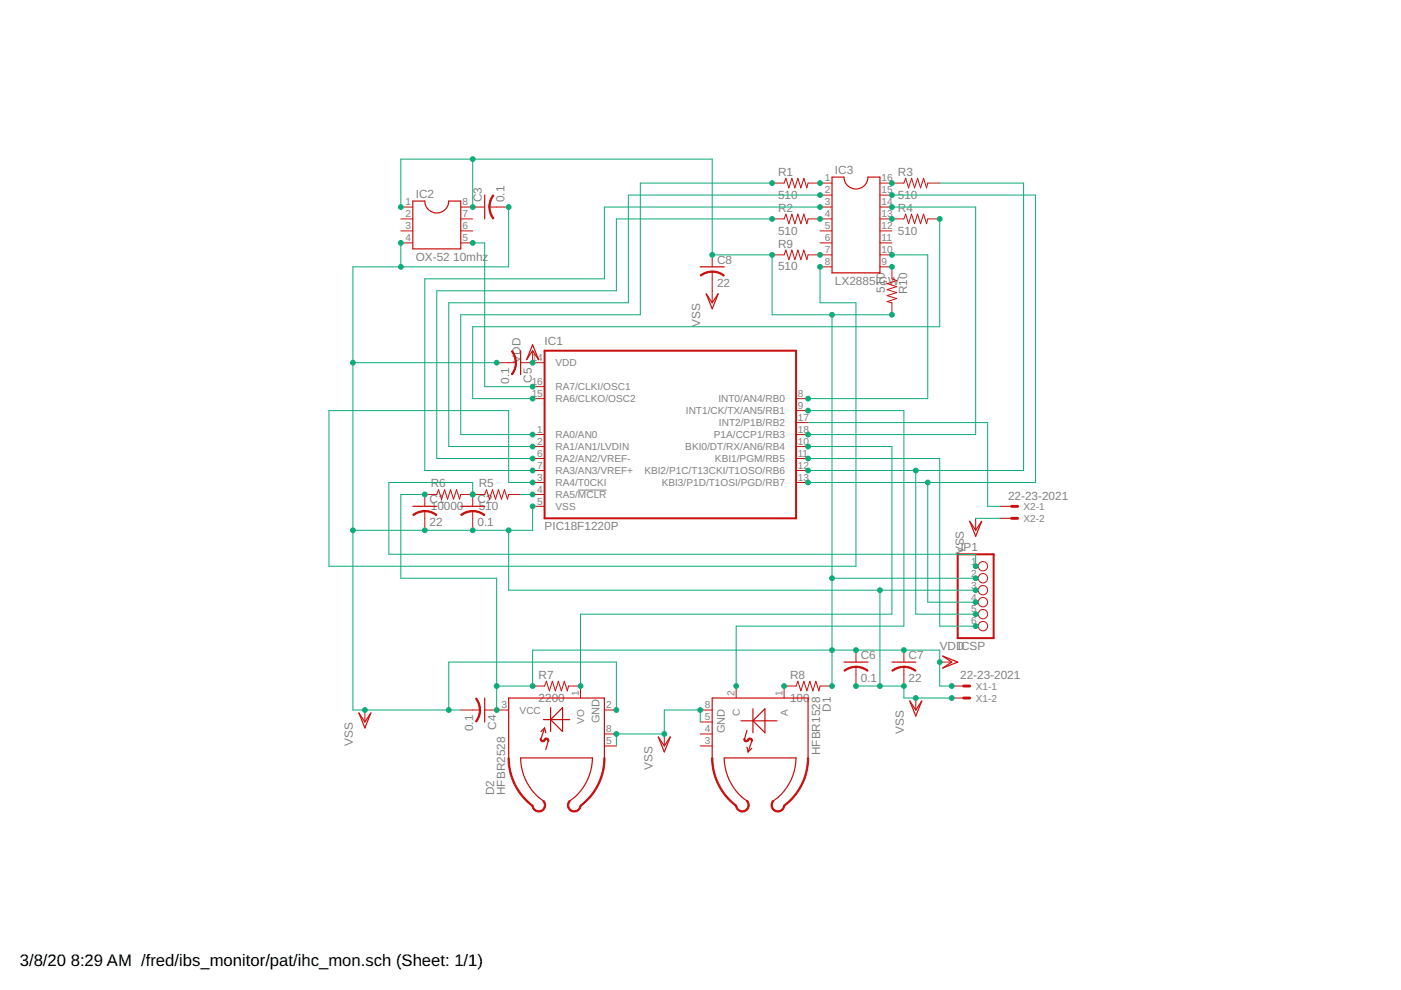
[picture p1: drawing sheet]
<svg xmlns="http://www.w3.org/2000/svg" width="297mm" height="210mm" viewBox="0 0 297 210" stroke-linecap="round" stroke-linejoin="round" font-family="sans-serif">
<path d="M122.6 103.9h6" fill="none" stroke="#808080" stroke-width=".21"/>
<path d="M115.5 74.4h53.3v35.5h-53.3zM203.1 117.5h7.6v17.8h-7.6z" fill="none" stroke="#c90d0c" stroke-width=".42"/>
<g fill="none" stroke="#c90d0c" stroke-width=".21">
<path d="M163.7 38.8h2.5l.4-1 .7 2 .6-2 .6 2 .7-2 .6 2 .6-2 .7 2 .2-1h5.1M186.6 38.8h5l.4-1 .6 2 .7-2 .6 2 .6-2 .7 2 .6-2 .6 2 .3-1h2.5M85 43.9h2.5M85 46.4h2.5M85 49h2.5M85 51.5h2.5M97.7 43.9h5.1M97.7 46.4h2.5M97.7 49h2.5M97.7 51.5h2.5M103.8 43.9h4M151 54v2.6"/>
<path d="M151 57.6v6.6M163.7 46.4h2.5l.4-1 .7 2 .6-2 .6 2 .7-2 .6 2 .6-2 .7 2 .2-1h5.1M163.7 54h2.5l.4-1 .7 2.1 .6-2.1 .6 2.1 .7-2.1 .6 2.1 .6-2.1 .7 2.1 .2-1.1h5.1M173.9 43.9h2.5M173.9 49h2.5M173.9 51.5h2.5M173.9 41.4h2.5M173.9 56.6h2.5M186.6 43.9h2.5M186.6 46.4h5l.4-1 .6 2 .7-2 .6 2 .6-2 .7 2 .6-2 .6 2 .3-1h2.5M186.6 49h2.5M186.6 51.5h2.5"/>
<path d="M186.6 41.4h2.5M186.6 54h2.5M186.6 56.6h2.5v2.5l1 .4-2 .6 2 .7-2 .6 2 .6-2 .7 2 .6-2 .6 1 .3v2.5M105.3 76.9h4.1M110.4 76.9h5.1M112.9 74.4v2.5M112.9 97.2h2.6M112.9 99.8h2.6M112.9 84.5h2.6M112.9 92.1h2.6M112.9 94.7h2.6M112.9 82h2.6"/>
<path d="M168.8 97.2h2.5M168.8 99.8h2.5M168.8 84.5h2.5M168.8 87.1h2.5M168.8 89.6h2.5M168.8 92.1h2.5M168.8 94.7h2.5M90.1 108.4v4M100.2 104.8v2.6M100.2 108.4v4M110.4 104.8h-2.6l-.2 1-.6-2-.7 2-.6-2-.6 2-.7-2-.6 2-.7-2-.3 1h-5.1l-.3 1-.6-2-.6 2-.7-2-.6 2-.6-2-.7 2-.6-2-.4 1h-2.5v2.6M112.9 102.3h2.6"/>
<path d="M112.9 104.8h2.6M112.9 107.4h2.6M168.8 102.3h2.5M206.9 109.9v2.5M211.9 107.4h2.6M211.9 109.9h2.6M181.5 137.8v2.6M191.6 137.8v2.6M206.9 120.1h.5M206.9 122.6h.5M206.9 125.1h.5M206.9 127.7h.5"/>
<path d="M206.9 130.2h.5M206.9 132.8h.5M77.4 150.5v2.6M97.7 150.5h4M102.8 150.5h5M112.9 145.5h2.6l.3-1.1 .7 2.1 .6-2.1 .7 2.1 .6-2.1 .6 2.1 .7-2.1 .6 2.1 .2-1h2.6v2.5M128.1 158.2h2.6M128.1 155.6h2.6M128.1 150.5h2.6M140.8 155.6v2.6M148.5 158.2h2.5M148.5 155.6h2.5"/>
<path d="M148.5 150.5h2.5M148.5 153.1h2.5M156.1 145.5v2.5M176.4 145.5h-2.5l-.3 1-.6-2.1-.7 2.1-.6-2.1-.6 2.1-.7-2.1-.6 2.1-.6-2.1-.4 1.1h-2.6v2.5M181.5 141.4v4.1M191.6 141.4v4.1M194.2 148v2.5M199.2 140.4h2.6M201.8 145.5h2.5M201.8 148h2.5"/>
<circle cx="208.4" cy="120.1" r=".99"/>
<circle cx="208.4" cy="125.1" r=".99"/>
<circle cx="208.4" cy="122.6" r=".99"/>
<circle cx="208.4" cy="127.7" r=".99"/>
<circle cx="208.4" cy="130.2" r=".99"/>
<circle cx="208.4" cy="132.8" r=".99"/>
</g>
<g fill="none" stroke="#c90d0c" stroke-width=".25">
<path d="M176.4 37.5h2.5a2.54 2.54 0 0 0 2.6 2.6 2.54 2.54 0 0 0 2.5-2.6h2.6v20.3h-10.2zM87.5 42.6h2.6a2.54 2.54 0 0 0 2.5 2.5 2.54 2.54 0 0 0 2.5-2.5h2.6v10.2h-10.2zM102.8 41.4v5M148.5 56.6h5M110.4 74.4v5M112.9 73.1l1.3 3.2-1.3-1.9-1.2 1.9zM149.7 62.3l1.3 1.9 1.3-1.9-1.3 3.2zM87.5 107.4h5.1M97.7 107.4h5.1M205.6 110.5l1.3 1.9 1.2-1.9-1.2 3.2zM199.9 139.1l3.2 1.3-3.2 1.2 1.9-1.2zM76.1 151.2l1.3 1.9 1.2-1.9-1.2 3.1z"/>
<path d="M102.8 148v5.1M115.2 152.6h5.6M115.5 154.3l-.8 2.3M115.5 154.3l-.8 .8M115.5 154.3l.2 1.1M116.2 157.1l-.5 1.8M116.7 150v5.1M119.3 150v5.1l-2.6-2.5zM139.6 156.3l1.2 1.9 1.3-1.9-1.3 3.1zM157.1 152.8h7.6M158.4 154.9l-.5 1.7M158.4 158.4l.2 1"/>
<path d="M159.4 157.1l-.8 2.3M159.4 158.7l-.8 .7M159.6 150.3v5.1M162.2 150.3v5.1l-2.6-2.6zM178.9 140.4h5.1M189.1 140.4h5.1M192.9 148.6l1.3 1.9 1.2-1.9-1.2 3.2zM107.8 160.7v-12.7h20.3v12.7M115.2 169.8a11.2 11.2 0 0 1-4.8-9.1h15.2a11.4 11.4 0 0 1-4.8 9.1M151 160.7v-12.7h20.3v12.7M158.4 169.8a11.3 11.3 0 0 1-4.9-9.1h15.3a11.2 11.2 0 0 1-4.8 9.1"/>
</g>
<g fill="#c90d0c" stroke="#c90d0c" stroke-width=".21">
<path d="M157.7 156.6l.3 .1v.2l.2 .1 .3-.2 .2 .1a.54 .54 0 0 1-.6 .4 .54 .54 0 0 1-.4-.7z" fill-rule="evenodd"/>
<path d="M158.6 156.6a.54 .54 0 0 1 .7 0 .54 .54 0 0 1 .2 .6l-.2-.1-.1-.3-.3-.1-.2 .2-.2-.1z" fill-rule="evenodd"/>
<path d="M171.2 160.7h.2a12.8 12.8 0 0 1-5.1 10.2l-.1-.1a12.6 12.6 0 0 0 5-10.1z" fill-rule="evenodd"/>
<path d="M150.9 160.7h.2a12.6 12.6 0 0 0 5.1 10.1l-.2 .1a12.9 12.9 0 0 1-5.1-10.2z" fill-rule="evenodd"/>
<path d="M163.7 169.9l.2-.2 .1 .2a1.2 1.2 0 0 0 .4 1.9 1.2 1.2 0 0 0 1.7-1l.3 .1a1.45 1.45 0 0 1-2 1.2 1.45 1.45 0 0 1-.7-2.2z" fill-rule="evenodd"/>
<path d="M156 170.9l.2-.1a1.19 1.19 0 0 0 1.7 1 1.19 1.19 0 0 0 .4-1.9l.2-.2a1.45 1.45 0 0 1-.5 2.4 1.45 1.45 0 0 1-2-1.2z" fill-rule="evenodd"/>
<path d="M115.5 156.6a.53 .53 0 0 1 .6 0 .53 .53 0 0 1 .2 .6l-.4-.5-.3 .2-.3-.1z" fill-rule="evenodd"/>
<path d="M114.6 156.6l.4 .4 .3-.2 .3 .1a.53 .53 0 0 1-.7 .4 .53 .53 0 0 1-.3-.7z" fill-rule="evenodd"/>
<path d="M128 160.7h.3a12.6 12.6 0 0 1-5.2 10.2l-.1-.1a12.5 12.5 0 0 0 5-10.1z" fill-rule="evenodd"/>
<path d="M107.7 160.7h.3a12.5 12.5 0 0 0 5 10.1l-.2 .1a12.7 12.7 0 0 1-5.1-10.2z" fill-rule="evenodd"/>
<path d="M120.7 169.7l.2 .2a1.2 1.2 0 0 0 .4 1.9 1.2 1.2 0 0 0 1.7-1l.2 .1a1.45 1.45 0 0 1-2 1.1 1.45 1.45 0 0 1-.5-2.3z" fill-rule="evenodd"/>
<path d="M112.8 170.9l.3-.1a1.19 1.19 0 0 0 1.6 1 1.19 1.19 0 0 0 .4-1.9l.2-.2a1.45 1.45 0 0 1-.5 2.4 1.45 1.45 0 0 1-2-1.2z" fill-rule="evenodd"/>
<path d="M90.1 108.2l1.3 .3 1.2 .6-.1 .2-1.4-.7-1-.1z" fill-rule="evenodd"/>
<path d="M87.5 109.1l1.2-.6 1.4-.3v.3l-1.1 .1-1.3 .7z" fill-rule="evenodd"/>
<path d="M100.2 108.2l1.4 .3 1.2 .6-.2 .2-.9-.5-1.5-.3z" fill-rule="evenodd"/>
<path d="M97.7 109.1l1.2-.6 1.3-.3v.3l-1 .1-1.4 .7z" fill-rule="evenodd"/>
<path d="M104.5 41.3l.2 .2-.7 1.4-.1 1h-.3l.2-1.4z" fill-rule="evenodd"/>
<path d="M103.7 43.9h.2l.1 1 .7 1.4-.2 .1-.6-1.2z" fill-rule="evenodd"/>
<path d="M101.6 150.5h.3l-.1 .9-.3 1-.5 .7-.2-.1 .7-1.4z" fill-rule="evenodd"/>
<path d="M100.8 148.1l.2-.1 .5 .7 .3 1 .1 .8h-.3l-.1-1z" fill-rule="evenodd"/>
<path d="M109.3 76.9h.2l-.1 .8-.3 1.1-.5 .7-.2-.2 .5-.9z" fill-rule="evenodd"/>
<path d="M108.4 74.5l.2-.1 .5 .7 .4 1.8h-.3l-.3-1.5z" fill-rule="evenodd"/>
<path d="M181.5 141.2l1.3 .3 1.2 .6-.1 .2-1.4-.7-1-.1z" fill-rule="evenodd"/>
<path d="M178.9 142.1l1.2-.6 1.4-.2v.2l-1 .1-1.4 .7z" fill-rule="evenodd"/>
<path d="M191.6 141.2l1.4 .3 1.2 .6-.2 .2-1.3-.7-1.1-.1z" fill-rule="evenodd"/>
<path d="M189.1 142.1l1.2-.6 1.3-.2v.2l-1 .1-1.3 .7z" fill-rule="evenodd"/>
<path d="M151 57.5l1.4 .2 1.2 .6-.2 .2-1.4-.7-1-.1z" fill-rule="evenodd"/>
<path d="M148.5 58.3l1.2-.6 1.3-.2v.2l-1.5 .3-.9 .5z" fill-rule="evenodd"/>
</g>
<path d="M214.5 107.4h1.3M214.5 109.9h1.3M204.3 145.5h1.3M204.3 148h1.3" fill="none" stroke="#c90d0c" stroke-width=".61"/>
<g fill="#0dab76" stroke="#0dab76" stroke-width=".21">
<circle cx="173.9" cy="38.8" r=".51"/>
<circle cx="173.9" cy="46.4" r=".51"/>
<circle cx="189.1" cy="38.8" r=".51"/>
<circle cx="189.1" cy="46.4" r=".51"/>
<circle cx="112.9" cy="104.8" r=".51"/>
<circle cx="123.1" cy="145.5" r=".51"/>
<circle cx="171.3" cy="94.7" r=".51"/>
<circle cx="166.2" cy="145.5" r=".51"/>
<circle cx="173.9" cy="54" r=".51"/>
<circle cx="171.3" cy="87.1" r=".51"/>
<circle cx="156.1" cy="145.5" r=".51"/>
<circle cx="171.3" cy="97.2" r=".51"/>
<circle cx="206.9" cy="132.8" r=".51"/>
<circle cx="112.9" cy="92.1" r=".51"/>
<circle cx="163.7" cy="38.8" r=".51"/>
<circle cx="112.9" cy="94.7" r=".51"/>
<circle cx="173.9" cy="41.4" r=".51"/>
<circle cx="112.9" cy="97.2" r=".51"/>
<circle cx="163.7" cy="46.4" r=".51"/>
<circle cx="112.9" cy="99.8" r=".51"/>
<circle cx="173.9" cy="43.9" r=".51"/>
<circle cx="194.2" cy="99.8" r=".51"/>
<circle cx="171.3" cy="99.8" r=".51"/>
<circle cx="206.9" cy="130.2" r=".51"/>
<circle cx="196.7" cy="102.3" r=".51"/>
<circle cx="171.3" cy="102.3" r=".51"/>
<circle cx="206.9" cy="127.7" r=".51"/>
<circle cx="189.1" cy="41.4" r=".51"/>
<circle cx="112.9" cy="84.5" r=".51"/>
<circle cx="199.2" cy="46.4" r=".51"/>
<circle cx="171.3" cy="92.1" r=".51"/>
<circle cx="189.1" cy="43.9" r=".51"/>
<circle cx="112.9" cy="102.3" r=".51"/>
<circle cx="173.9" cy="56.6" r=".51"/>
<circle cx="100.2" cy="51.5" r=".51"/>
<circle cx="112.9" cy="82" r=".51"/>
<circle cx="189.1" cy="54" r=".51"/>
<circle cx="171.3" cy="84.5" r=".51"/>
<circle cx="189.1" cy="56.6" r=".51"/>
<circle cx="105.3" cy="145.5" r=".51"/>
<circle cx="112.9" cy="145.5" r=".51"/>
<circle cx="176.4" cy="137.8" r=".51"/>
<circle cx="176.4" cy="122.6" r=".51"/>
<circle cx="163.7" cy="54" r=".51"/>
<circle cx="100.2" cy="43.9" r=".51"/>
<circle cx="100.2" cy="33.7" r=".51"/>
<circle cx="90.1" cy="104.8" r=".51"/>
<circle cx="105.3" cy="150.5" r=".51"/>
<circle cx="176.4" cy="145.5" r=".51"/>
<circle cx="206.9" cy="122.6" r=".51"/>
<circle cx="85" cy="43.9" r=".51"/>
<circle cx="176.4" cy="66.7" r=".51"/>
<circle cx="189.1" cy="66.7" r=".51"/>
<circle cx="181.5" cy="137.8" r=".51"/>
<circle cx="191.6" cy="137.8" r=".51"/>
<circle cx="201.8" cy="145.5" r=".51"/>
<circle cx="199.2" cy="140.4" r=".51"/>
<circle cx="151" cy="54" r=".51"/>
<circle cx="112.9" cy="76.9" r=".51"/>
<circle cx="74.8" cy="76.9" r=".51"/>
<circle cx="85" cy="56.6" r=".51"/>
<circle cx="74.8" cy="112.4" r=".51"/>
<circle cx="90.1" cy="112.4" r=".51"/>
<circle cx="100.2" cy="112.4" r=".51"/>
<circle cx="107.8" cy="112.4" r=".51"/>
<circle cx="105.3" cy="76.9" r=".51"/>
<circle cx="95.1" cy="150.5" r=".51"/>
<circle cx="130.7" cy="150.5" r=".51"/>
<circle cx="206.9" cy="125.1" r=".51"/>
<circle cx="107.8" cy="43.9" r=".51"/>
<circle cx="85" cy="51.5" r=".51"/>
<circle cx="112.9" cy="107.4" r=".51"/>
<circle cx="181.5" cy="145.5" r=".51"/>
<circle cx="191.6" cy="145.5" r=".51"/>
<circle cx="186.6" cy="125.1" r=".51"/>
<circle cx="186.6" cy="145.5" r=".51"/>
<circle cx="201.8" cy="148" r=".51"/>
<circle cx="194.2" cy="148" r=".51"/>
<circle cx="77.4" cy="150.5" r=".51"/>
<circle cx="140.8" cy="155.6" r=".51"/>
<circle cx="148.5" cy="150.5" r=".51"/>
<circle cx="130.7" cy="155.6" r=".51"/>
<circle cx="100.2" cy="104.8" r=".51"/>
<circle cx="206.9" cy="120.1" r=".51"/>
</g>
<g fill="none" stroke="#0dab76" stroke-width=".21">
<path d="M100.2 33.7v10.2M163.7 38.8h-27.9v27.9h-38.1v25.4h15.2M199.2 38.8h17.8v61h-45.7M85 43.9v-10.2h66v20.3h12.7v12.7h25.4M85 51.5v5.1M100.2 51.5h2.6v30.5h10.1M107.8 43.9v12.7h-33v93.9h22.9M163.7 46.4h-33v15.3h-38.1v35.5h20.3M173.9 41.4h-40.7v22.8h-38.1v30.5h17.8M173.9 56.6v7.6h7.6v55.9h-111.8v-33h38.1v15.2h5.1M173.9 43.9h-45.8v15.2h-38v40.7h22.8M189.1 43.9h17.8v48.2h-35.6"/>
<path d="M189.1 41.4h30.5v60.9h-48.3M189.1 54h7.6v30.5h-25.4M199.2 46.4v22.9h-99v15.2h12.7M74.8 76.9h30.5M176.4 66.7v78.8M171.3 94.7h17.8v35.5h-66v15.3M171.3 87.1h20.3v45.7h-35.5v12.7M171.3 97.2h27.9v35.6h7.7M171.3 89.6h38.1v17.8h2.5M194.2 99.8v30.4h12.7M90.1 104.8h-5.1v17.8h20.3v27.9M100.2 104.8v-2.5h-17.8v15.2h124.5v2.6"/>
<path d="M107.8 112.4v12.7h99.1M110.4 104.8h2.5M112.9 107.4v5h-38.1M196.7 102.3v25.4h10.2M206.9 109.9h5M176.4 122.6h30.5M186.6 125.1v20.4M95.1 150.5v-10.1h35.6v10.1M105.3 145.5h7.6v-7.7h86.3v7.7h2.6M148.5 153.1v-2.6h-7.7v5.1h-10.1v2.6M181.5 145.5h10.1v2.5h10.2"/>
</g>
<g font-size="3.5">
<text x="4.2" y="204.7">3/8/20</text>
<text x="15" y="204.7">8:29 AM /fred/ibs_monitor/pat/ihc_mon.sch (Sheet: 1/1)</text>
</g>
<g font-size="2.5" fill="#808080">
<text x="88.2" y="42">IC2</text>
<text x="165" y="37.3">R1</text>
<text x="177" y="36.9">IC3</text>
<text x="190.4" y="37.3">R3</text>
<text x="102.1" y="42.9" transform="rotate(-90 102.1 42.9)">C3</text>
<text x="107" y="42.9" transform="rotate(-90 107 42.9)">0.1</text>
<text x="165" y="42.1">510</text>
<text x="165" y="44.9">R2</text>
<text x="190.4" y="42.1">510</text>
<text x="190.4" y="44.9">R4</text>
<text x="165" y="49.7">510</text>
<text x="165" y="52.5">R9</text>
<text x="190.4" y="49.7">510</text>
<text x="88.2" y="55.3">OX-52</text>
<text x="96.1" y="55.3">10mhz</text>
<text x="152" y="55.9">C8</text>
<text x="165" y="57.3">510</text>
<text x="152" y="60.8">22</text>
<text x="177" y="60.4">LX2885IGW</text>
<text x="187.6" y="62" transform="rotate(-90 187.6 62)">510</text>
<text x="192.4" y="62.4" transform="rotate(-90 192.4 62.4)">R10</text>
<text x="148.5" y="69.3" transform="rotate(-90 148.5 69.3)">VSS</text>
<text x="110.4" y="76.9" transform="rotate(-90 110.4 76.9)">VDD</text>
<text x="115.5" y="73.1">IC1</text>
<text x="108" y="81.4" transform="rotate(-90 108 81.4)">0.1</text>
<text x="112.8" y="81.1" transform="rotate(-90 112.8 81.1)">C5</text>
<text x="91.1" y="106.7">C1</text>
<text x="91.3" y="103.3">R6</text>
<text x="101.2" y="106.7">C2</text>
<text x="101.5" y="103.3">R5</text>
<text x="213.7" y="106">22-23-2021</text>
<text x="91.1" y="111.6">22</text>
<text x="91.3" y="108.1">10000</text>
<text x="101.2" y="111.6">0.1</text>
<text x="101.5" y="108.1">510</text>
<text x="115.5" y="112.4">PIC18F1220P</text>
<text x="203.1" y="116.9">JP1</text>
<text x="204.3" y="117.5" transform="rotate(-90 204.3 117.5)">VSS</text>
<text x="199.3" y="137.8">VDD</text>
<text x="203.1" y="137.8">ICSP</text>
<text x="114.2" y="144">R7</text>
<text x="167.5" y="144">R8</text>
<text x="182.5" y="139.7">C6</text>
<text x="192.6" y="139.7">C7</text>
<text x="114.2" y="148.8">2200</text>
<text x="167.5" y="148.8">100</text>
<text x="182.5" y="144.6">0.1</text>
<text x="192.6" y="144.6">22</text>
<text x="203.6" y="144.1">22-23-2021</text>
<text x="100.4" y="155" transform="rotate(-90 100.4 155)">0.1</text>
<text x="105.2" y="154.7" transform="rotate(-90 105.2 154.7)">C4</text>
<text x="176.1" y="150.9" transform="rotate(-90 176.1 150.9)">D1</text>
<text x="191.6" y="155.6" transform="rotate(-90 191.6 155.6)">VSS</text>
<text x="74.8" y="158.1" transform="rotate(-90 74.8 158.1)">VSS</text>
<text x="173.9" y="160.1" transform="rotate(-90 173.9 160.1)">HFBR1528</text>
<text x="138.3" y="163.2" transform="rotate(-90 138.3 163.2)">VSS</text>
<text x="104.8" y="168.6" transform="rotate(-90 104.8 168.6)">D2</text>
<text x="107.1" y="168.6" transform="rotate(-90 107.1 168.6)">HFBR2528</text>
</g>
<g font-size="2.3" fill="#808080">
<text x="127.1" y="153.3" transform="rotate(-90 127.1 153.3)">GND</text>
<text x="153.7" y="155.5" transform="rotate(-90 153.7 155.5)">GND</text>
</g>
<g font-size="2.1" fill="#808080">
<text x="174.9" y="38.5">1</text>
<text x="174.9" y="41">2</text>
<text x="186.9" y="41">15</text>
<text x="186.9" y="38.5">16</text>
<text x="86" y="43.5">1</text>
<text x="86" y="46.1">2</text>
<text x="98" y="46.1">7</text>
<text x="98" y="43.5">8</text>
<text x="174.9" y="43.5">3</text>
<text x="174.9" y="46.1">4</text>
<text x="186.9" y="46.1">13</text>
<text x="186.9" y="43.5">14</text>
<text x="86" y="48.6">3</text>
<text x="86" y="51.2">4</text>
<text x="98" y="51.2">5</text>
<text x="98" y="48.6">6</text>
<text x="174.9" y="48.6">5</text>
<text x="174.9" y="51.2">6</text>
<text x="174.9" y="53.7">7</text>
<text x="186.9" y="53.7">10</text>
<text x="186.9" y="51.2">11</text>
<text x="186.9" y="48.6">12</text>
<text x="174.9" y="56.2">8</text>
<text x="186.9" y="56.2">9</text>
<text x="112.7" y="76.5">14</text>
<text x="117.8" y="77.7">VDD</text>
<text x="112.7" y="81.6">16</text>
<text x="117.8" y="82.7">RA7/CLKI/OSC1</text>
<text x="112.7" y="84.2">15</text>
<text x="117.8" y="85.3">RA6/CLKO/OSC2</text>
<text x="145.4" y="87.8">INT1/CK/TX/AN5/RB1</text>
<text x="152.3" y="85.3">INT0/AN4/RB0</text>
<text x="169.1" y="84.2">8</text>
<text x="169.1" y="86.7">9</text>
<text x="169.1" y="89.2">17</text>
<text x="113.9" y="91.8">1</text>
<text x="113.9" y="94.3">2</text>
<text x="117.8" y="92.9">RA0/AN0</text>
<text x="117.8" y="95.4">RA1/AN1/LVDIN</text>
<text x="145.3" y="95.4">BKI0/DT/RX/AN6/RB4</text>
<text x="151.4" y="92.9">P1A/CCP1/RB3</text>
<text x="152.4" y="90.4">INT2/P1B/RB2</text>
<text x="169.1" y="91.8">18</text>
<text x="169.1" y="94.3">10</text>
<text x="113.9" y="96.9">6</text>
<text x="113.9" y="99.4">7</text>
<text x="113.9" y="101.9">3</text>
<text x="117.8" y="98">RA2/AN2/VREF-</text>
<text x="117.8" y="100.5">RA3/AN3/VREF+</text>
<text x="136.6" y="100.5">KBI2/P1C/T13CKI/T1OSO/RB6</text>
<text x="151.6" y="98">KBI1/PGM/RB5</text>
<text x="169.1" y="96.9">11</text>
<text x="169.1" y="99.4">12</text>
<text x="169.1" y="101.9">13</text>
<text x="113.9" y="104.5">4</text>
<text x="113.9" y="107">5</text>
<text x="117.8" y="103.1">RA4/T0CKI</text>
<text x="117.8" y="105.6">RA5/MCLR</text>
<text x="140.3" y="103.1">KBI3/P1D/T1OSI/PGD/RB7</text>
<text x="117.8" y="108.1">VSS</text>
<text x="217" y="108.1">X2-1</text>
<text x="217" y="110.7">X2-2</text>
<text x="205.9" y="119.7">1</text>
<text x="205.9" y="122.2">2</text>
<text x="205.9" y="124.8">3</text>
<text x="205.9" y="127.3">4</text>
<text x="205.9" y="129.9">5</text>
<text x="205.9" y="132.4">6</text>
<text x="122.7" y="147.6" transform="rotate(-90 122.7 147.6)">1</text>
<text x="155.7" y="147.6" transform="rotate(-90 155.7 147.6)">2</text>
<text x="165.9" y="147.6" transform="rotate(-90 165.9 147.6)">1</text>
<text x="206.9" y="146.2">X1-1</text>
<text x="206.9" y="148.8">X1-2</text>
<text x="106.3" y="150.2">3</text>
<text x="110.2" y="151.3">VCC</text>
<text x="123.8" y="153.4" transform="rotate(-90 123.8 153.4)">VO</text>
<text x="128.5" y="155.3">8</text>
<text x="128.5" y="150.2">2</text>
<text x="149.5" y="155.3">4</text>
<text x="149.5" y="150.2">8</text>
<text x="149.5" y="152.7">5</text>
<text x="156.8" y="151.9" transform="rotate(-90 156.8 151.9)">C</text>
<text x="167" y="151.7" transform="rotate(-90 167 151.7)">A</text>
<text x="128.5" y="157.8">5</text>
<text x="149.5" y="157.8">3</text>
</g>
</svg>
